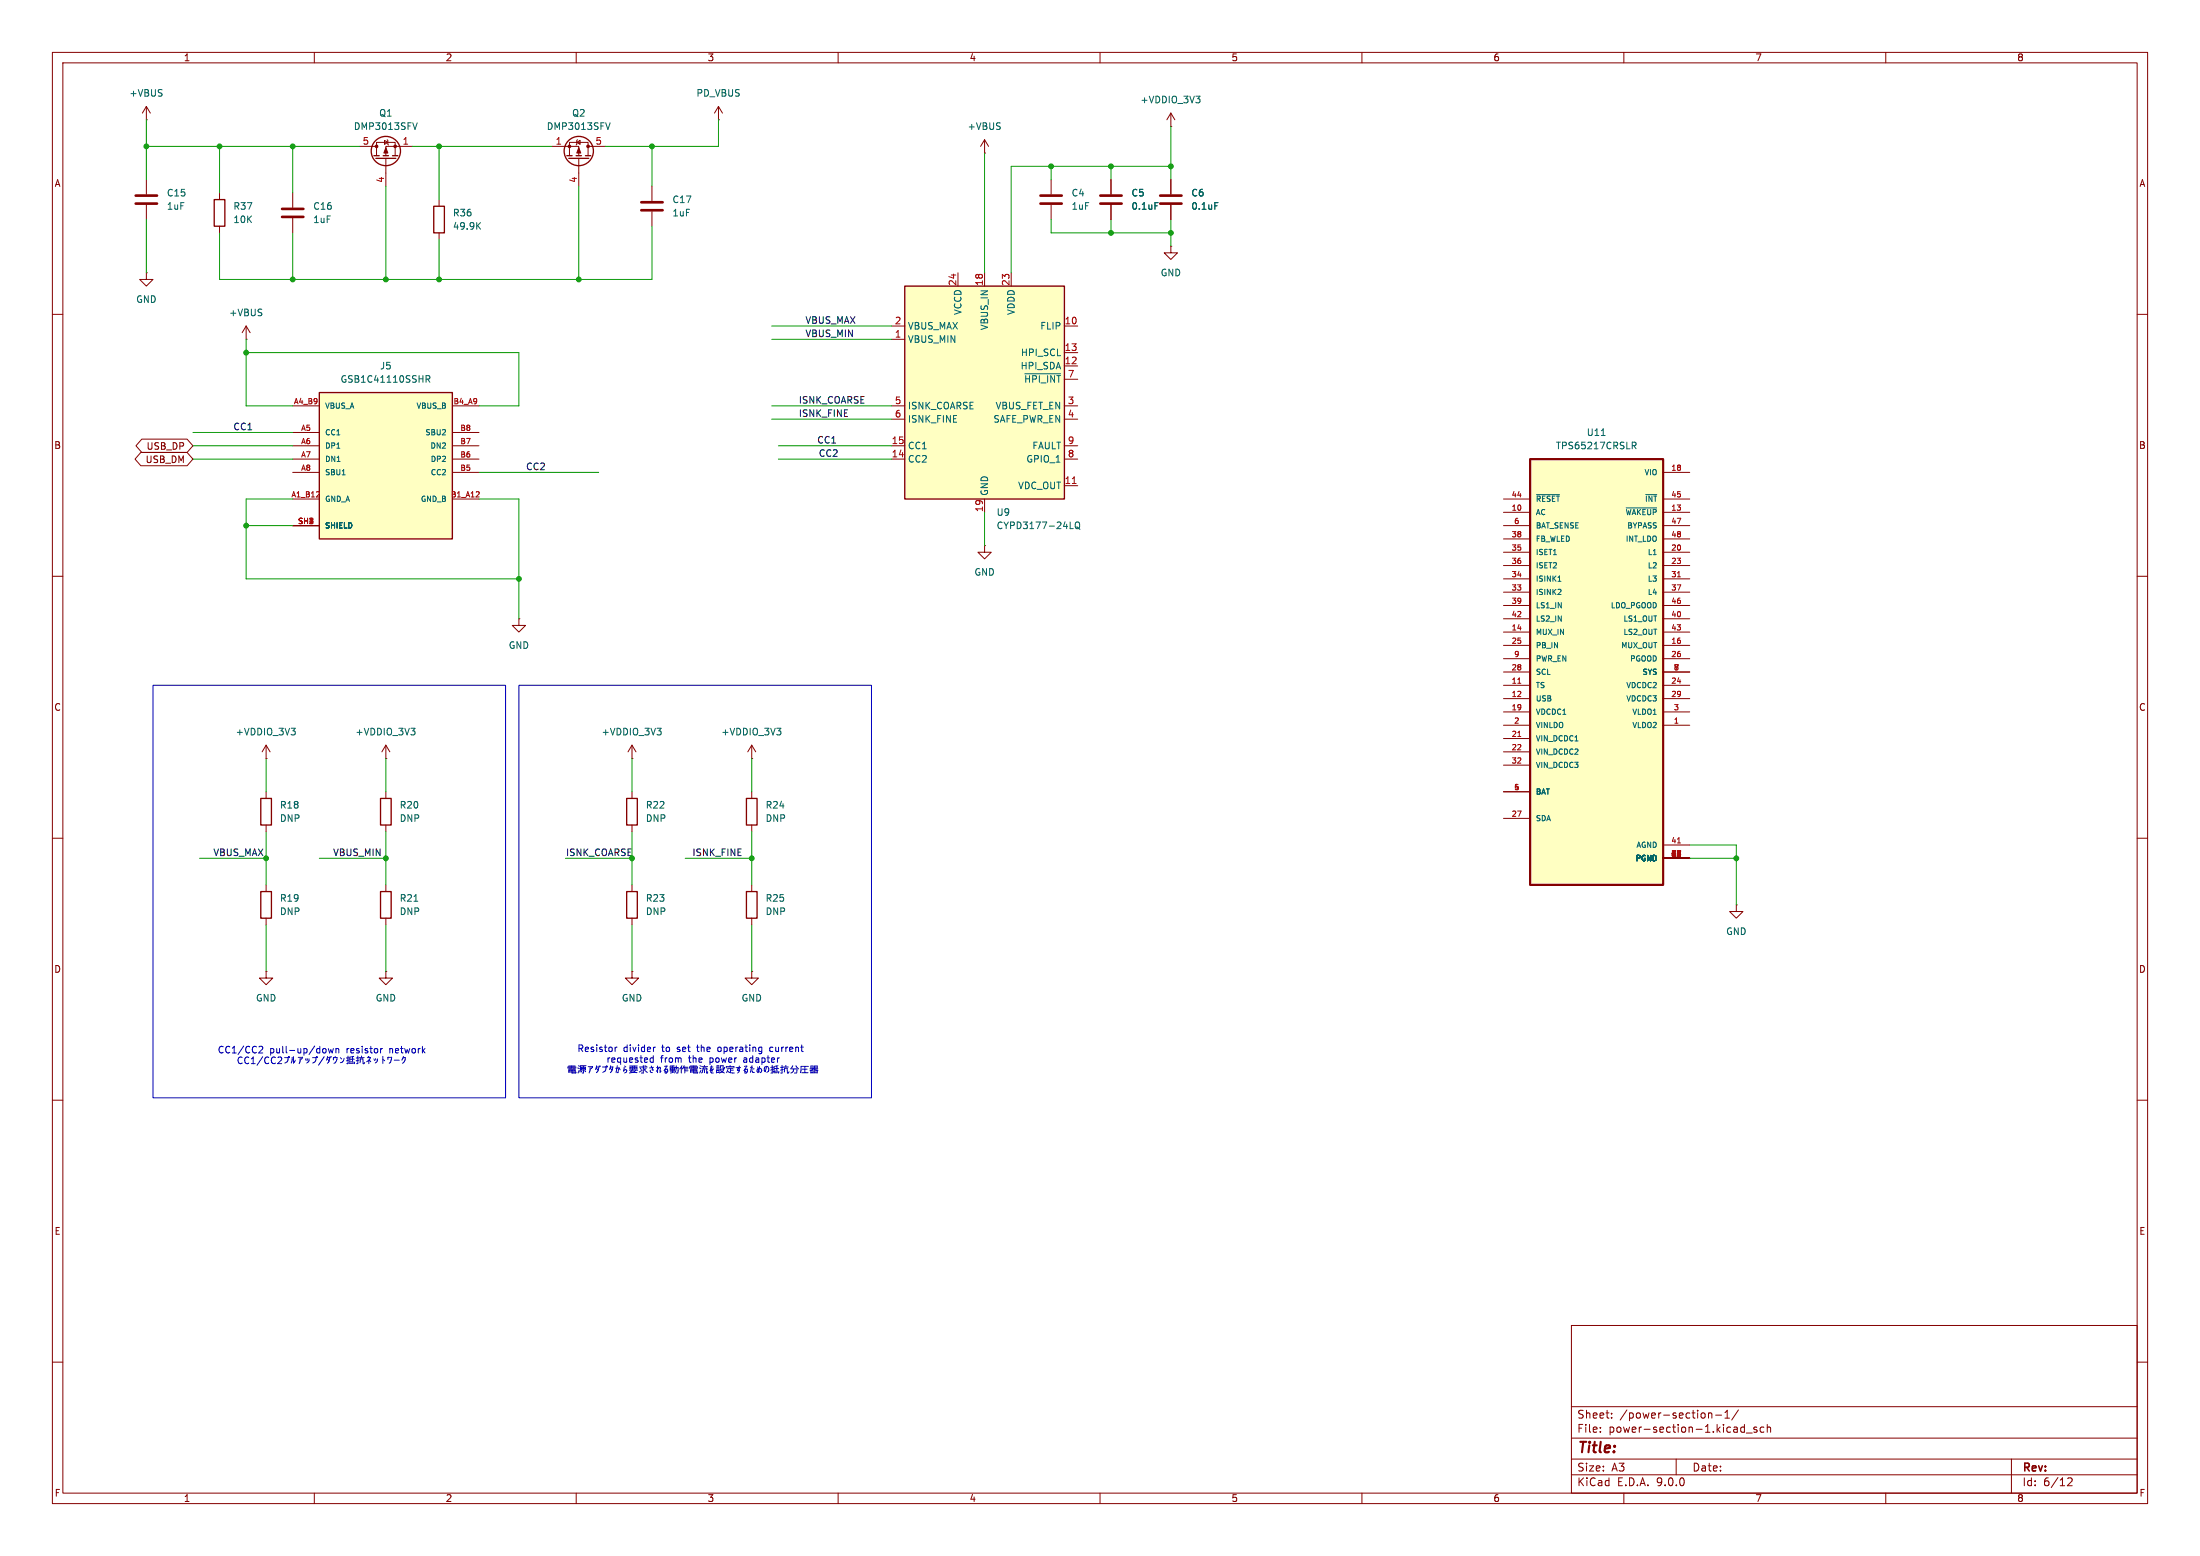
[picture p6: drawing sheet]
<svg xmlns="http://www.w3.org/2000/svg" width="420mm" height="297mm" viewBox="0 0 420 297" stroke-linecap="round" stroke-linejoin="round" font-family="sans-serif">
<g fill="none" stroke="#840000" stroke-width=".19">
<path d="M10 10h400v277h-400zM12 12h396v273h-396zM60 10v2M110 10v2M160 10v2M210 10v2M260 10v2M310 10v2M360 10v2M55.9 36.8v2.8M27.9 52.1v1.2h1.3l-1.3 1.3-1.2-1.3h1.2M27.9 52.1h.1"/>
<path d="M55.9 41.7v2.8M10 60h2M408 60h2M10 110h2M408 110h2M10 160h2M50.8 144.8h.1M50.8 142.2v2.6M50.8 151.1v1.3M50.8 157.5v1.3M50.8 142.2l-.8 1.3M50.8 142.2l.8 1.3"/>
<path d="M73.7 144.8h.1M73.7 142.2l-.8 1.3M73.7 142.2l.7 1.3M73.7 142.2v2.6M73.7 151.1v1.3M73.7 157.5v1.3M408 160h2M50.8 168.9v1.3M50.8 175.3v1.2M73.7 168.9v1.3M73.7 175.3v1.2M50.8 185.4v1.3h1.3l-1.3 1.3-1.3-1.3h1.3"/>
<path d="M50.8 185.4h.1M73.7 185.4v1.3h1.2l-1.2 1.3-1.3-1.3h1.3M73.7 185.4h.1M10 210h2M408 210h2M300 253h108v32h-108zM10 260h2M300 278.5h108M300 274.5h108M300 268.5h108M305.5 273.2v.2M305.5 272.5v.1"/>
<path d="M307.7 270.5v.2M307.7 269.8v.1M320 278.5v3M326.2 269.7v1M326.2 269.8l.2-.1 .3 .1 .1 .9M327.5 270.1h1.2M329.3 270.7h.9M329.3 269.6l.4-.4v1.5M331.9 269.1l-1.3 1.9M332.4 273.2l.2 .2 .4-.1M333 271.9v1.5M333 272.5l-.4-.1-.2 .1"/>
<path d="M333.4 273.5h1.1M335.4 272.5l-.4-.1-.2 .2 .1 .2 .5 .2v.3h-.6M336.7 272.5l-.4-.1-.3 .3 .2 .6h.5M337.4 272.5l.2-.1 .3 .1 .1 .9M337.4 271.9v1.5M384 278.5v6.5M408 260h2M60 285v2M110 285v2M160 285v2M210 285v2M260 285v2"/>
<path d="M300 281.5h108M310 285v2M360 285v2M394.7 282.2l.6-.1 .2 .1 .1 .3-.9 1.1h.9"/>
</g>
<path d="M49.8 152.4h2v5.1h-2zM72.6 152.4h2.1v5.1h-2.1zM49.8 170.2h2v5.1h-2zM72.6 170.2h2.1v5.1h-2.1z" fill="none" stroke="#840000" stroke-width=".25"/>
<path d="M55.6 139h.8l-.5 .5M56.1 139.5l.3 .2v.3l-.3 .3M78.4 139h.8l-.4 .5M79 139.5l.2 .2v.3l-.2 .3M79 172h.8" fill="none" stroke="#006464" stroke-width=".19"/>
<path d="M53.8 39.9h4.1M53.8 41.4h4.1" fill="none" stroke="#840000" stroke-width=".51"/>
<path d="M292.1 87.6h25.4v81.3h-25.4z" fill="#ffffc2"/>
<path d="M292.1 87.6h25.4v81.3h-25.4z" fill="none" stroke="#840000" stroke-width=".41"/>
<g fill="none" stroke="#840000" stroke-width=".19">
<path d="M27.9 34.3v2.8M27.9 39.1v2.8M41.9 36.8v1.3M68.6 27.9h3.3M71.9 29.7v-2.5h3.5v2.5M73.4 26.8l.6 .4-.6 .4zM73.7 30.2v5.4M73.9 26.7l.3 1M78.7 27.9h-5v1.8M83.8 38.1v1.3M188 29.2h.1M188 26.7l-.8 1.2"/>
<path d="M188 26.7l.7 1.2M188 26.7v2.5M200.7 34.3v2.8M200.7 39.1v2.8M212.1 34.3v2.8M212.1 39.1v2.8M223.5 24.1h.1M223.5 21.6v2.5M223.5 34.3v2.8M223.5 39.1v2.8M223.5 21.6l-.7 1.3M223.5 21.6l.8 1.3"/>
<path d="M41.9 43.2v1.3M83.8 44.5v1.2M223.5 47v1.3h1.3l-1.3 1.2-1.3-1.2h1.3M223.5 47h.1M47 64.8h.1M47 62.2l-.8 1.3M47 62.2l.8 1.3M47 62.2v2.6M287 95.3h5.1M287 97.8h5.1M317.5 95.3h5.1M317.5 97.8h5.1"/>
<path d="M317.5 90.2h5.1M287 100.3h5.1M287 102.9h5.1M287 105.4h5.1M287 108h5.1M287 110.5h5.1M287 113h5.1M287 115.6h5.1M287 118.1h5.1M317.5 100.3h5.1M317.5 102.9h5.1M317.5 105.4h5.1"/>
<path d="M317.5 108h5.1M317.5 110.5h5.1M317.5 113h5.1M317.5 115.6h5.1M317.5 118.1h5.1M287 120.7h5.1M287 123.2h5.1M287 125.7h5.1M287 128.3h5.1M287 130.8h5.1M287 133.4h5.1M287 135.9h5.1"/>
<path d="M287 138.4h5.1M317.5 120.7h5.1M317.5 123.2h5.1M317.5 125.7h5.1M317.5 128.3h5.1M317.5 130.8h5.1M317.5 133.4h5.1M317.5 135.9h5.1M317.5 138.4h5.1M287 141h5.1M287 143.5h5.1M287 146.1h5.1"/>
<path d="M287 151.1h5.1M287 156.2h5.1M317.5 161.3h5.1M317.5 163.8h5.1M331.5 172.7v1.3h1.2l-1.2 1.3-1.3-1.3h1.3M331.5 172.7h.1M143.5 185.4v1.3h1.3l-1.3 1.3-1.3-1.3h1.3M143.5 185.4h.1"/>
</g>
<g fill="none" stroke="#006464" stroke-width=".19">
<path d="M228.3 18.4h.8l-.4 .4M228.8 18.8l.3 .3v.3l-.3 .2M79.6 23.4l-.4 1.3M220.5 38.7h.6M231.9 38.7h.6M91.2 43l.5 .8M91.7 42.5l-.7 .7M293.3 94.4h4.4M305.7 83.1h.7M310.4 97h5.9M311.6 84.4h.5l.2 .2-.1 .4-.6 .1M311.9 85.1l.4 .6"/>
<path d="M314.2 94.4h2.1M297.4 111h.6"/>
</g>
<path d="M320.2 110.1h.6M289.8 130.4h.5M289.8 140.6h.5M320.2 160.9h.6" fill="none" stroke="#a90000" stroke-width=".19"/>
<path d="M25.9 37.3h4.1M25.9 38.9h4.1M198.6 37.3h4.1M198.6 38.9h4.1M210.1 37.3h4M210.1 38.9h4M221.5 37.3h4.1M221.5 38.9h4.1" fill="none" stroke="#840000" stroke-width=".51"/>
<g fill="none" stroke="#840000" stroke-width=".25">
<path d="M40.9 38.1h2v5.1h-2zM71.4 29.7h1M71.8 30.2h3.8M73.2 29.7h1M74.9 29.7h1M82.8 39.4h2v5.1h-2z"/>
<circle cx="73.7" cy="28.8" r="2.79"/>
</g>
<g fill="#840000" stroke="#840000" stroke-width=".19">
<path d="M73.7 28.2l.3 1h-.7z"/>
<circle cx="71.9" cy="27.9" r=".25"/>
<circle cx="75.4" cy="27.9" r=".25"/>
</g>
<path d="M172.7 54.6h30.5v40.7h-30.5z" fill="#ffffc2"/>
<path d="M172.7 54.6h30.5v40.7h-30.5z" fill="none" stroke="#840000" stroke-width=".25"/>
<g fill="none" stroke="#840000" stroke-width=".19">
<path d="M182.9 52.1v2.5M188 52.1v2.5M193 52.1v2.5M170.2 62.2h2.5M170.2 64.8h2.5M170.2 77.5h2.5M203.2 62.2h2.5M203.2 77.5h2.5M203.2 67.3h2.5M203.2 69.9h2.5M203.2 72.4h2.5M170.2 80h2.5"/>
<path d="M170.2 85.1h2.5M170.2 87.6h2.5M188 95.3v2.5M203.2 80h2.5M203.2 85.1h2.5M203.2 87.6h2.5M203.2 92.7h2.5"/>
</g>
<path d="M195.6 71.3h6.9M205.3 99.8l.3-.2a.43 .43 0 0 1 .5 .5v.4a.42 .42 0 0 1-.4 .4 .42 .42 0 0 1-.4-.4zM204.3 100.9h.6M205.5 100.6l.4 .2M205.9 100.8l.3 .2" fill="none" stroke="#006464" stroke-width=".19"/>
<path d="M204.7 92.3h.7" fill="none" stroke="#a90000" stroke-width=".19"/>
<path d="M61 74.9h25.4v28h-25.4z" fill="#ffffc2"/>
<g fill="none" stroke="#840000" stroke-width=".25">
<path d="M108.2 29.7h1M108.6 30.2h3.8M110 29.7h1M111.8 29.7h1M61 74.9h25.4v28h-25.4zM119.6 152.4h2.1v5.1h-2.1zM142.5 152.4h2v5.1h-2zM119.6 170.2h2.1v5.1h-2.1zM142.5 170.2h2v5.1h-2z"/>
<circle cx="110.5" cy="28.8" r="2.79"/>
</g>
<g fill="none" stroke="#840000" stroke-width=".19">
<path d="M27.9 22.9h.1M27.9 20.3l-.7 1.3M27.9 20.3l.8 1.3M27.9 20.3v2.6M105.4 27.9h5.1v1.8M108.7 29.7v-2.5h3.6v2.5M110.1 27.2l.6-.4v.8zM110.2 26.7l-.2 1M110.5 30.2v5.4M112.3 27.9h3.3M124.5 35.6v2.8M137.2 22.9h.1"/>
<path d="M137.2 20.3l-.8 1.3M137.2 20.3l.7 1.3M137.2 20.3v2.6M212.1 34.3v2.8M212.1 39.1v2.8M223.5 34.3v2.8M223.5 39.1v2.8M124.5 40.4v2.8M55.9 77.5h5.1M86.4 77.5h5M26.9 86.4h8.8l1.1 1.2-1.1 1.3h-8.8l-1.1-1.3zM27.1 83.8h8.6l1.1 1.3-1.1 1.3h-8.6l-1.1-1.3z"/>
<path d="M55.9 82.6h5.1M55.9 85.1h5.1M55.9 87.6h5.1M55.9 90.2h5.1M55.9 95.3h5.1M86.4 82.6h5M86.4 85.1h5M86.4 87.6h5M86.4 90.2h5M86.4 95.3h5M55.9 100.3h5.1M99.1 118.1v1.3h1.2l-1.2 1.3-1.3-1.3h1.3"/>
<path d="M99.1 118.1h.1M188 104.1v1.3h1.2l-1.2 1.3-1.3-1.3h1.3M188 104.1h.1M120.6 144.8h.1M120.6 142.2l-.7 1.3M120.6 142.2l.8 1.3M120.6 142.2v2.6M120.6 151.1v1.3M120.6 157.5v1.3M143.5 144.8h.1M143.5 142.2l-.8 1.3M143.5 142.2l.8 1.3"/>
<path d="M143.5 142.2v2.6M143.5 151.1v1.3M143.5 157.5v1.3M120.6 168.9v1.3M120.6 175.3v1.2M143.5 168.9v1.3M143.5 175.3v1.2M120.6 185.4v1.3h1.3l-1.3 1.3-1.2-1.3h1.2M120.6 185.4h.1"/>
</g>
<path d="M116.5 23.4l-.4 1.3M220.5 38.7h.6M231.9 38.7h.6M81.3 72.4l.6-.1 .2-.2-.1-.3-.7-.1v1.3M81.6 72.4l.5 .6M65.3 90.6h.6M125.4 139h.8l-.4 .5M126 139.5l.2 .2v.3l-.2 .3M148.3 139h.8l-.4 .5M148.8 139.5l.3 .2v.3l-.3 .3" fill="none" stroke="#006464" stroke-width=".19"/>
<path d="M60.4 94.9h.6M61 93.9v.4M90.9 94.9h.6M91.4 93.9v.4" fill="none" stroke="#a90000" stroke-width=".19"/>
<path d="M122.4 38.6h4.1M122.4 40.1h4.1" fill="none" stroke="#840000" stroke-width=".51"/>
<g fill="#840000" stroke="#840000" stroke-width=".19">
<path d="M110.5 28.2l.4 1h-.8z"/>
<circle cx="112.3" cy="27.9" r=".25"/>
<circle cx="108.7" cy="27.9" r=".25"/>
</g>
<g fill="none" stroke="#009600" stroke-width=".19">
<path d="M27.9 27.9h40.7M27.9 22.9v11.4M41.9 27.9v8.9M55.9 27.9v8.9M73.7 35.6v17.7M78.7 27.9h26.7M83.8 27.9v10.2M110.5 35.6v17.7M124.5 27.9v7.7M137.2 22.9v5h-21.6M188 29.2v22.9M200.7 31.8v2.5"/>
<path d="M212.1 31.8v2.5M223.5 31.8h-30.5v20.3M223.5 24.1v10.2M27.9 41.9v10.2M55.9 44.5v8.8M83.8 45.7v7.6M124.5 43.2v10.1h-82.6v-8.8M200.7 41.9v2.6h22.8M212.1 41.9v2.6M223.5 41.9v5.1M47 64.8v12.7h8.9M47 67.3h52.1v10.2h-7.7"/>
<path d="M147.3 77.5h22.9M147.3 62.2h22.9M147.3 64.8h22.9M36.8 82.6h19.1M36.8 85.1h19.1M36.8 87.6h19.1M55.9 95.3h-8.9v15.2h52.1M91.4 95.3h7.7v22.8M91.4 90.2h22.9M147.3 80h22.9M148.6 85.1h21.6M148.6 87.6h21.6"/>
<path d="M188 97.8v6.3M47 100.3h8.9M50.8 144.8v6.3M50.8 158.8v10.1M73.7 144.8v6.3M73.7 158.8v10.1M120.6 144.8v6.3M120.6 158.8v10.1M143.5 144.8v6.3M143.5 158.8v10.1M38.1 163.8h12.7M50.8 176.5v8.9"/>
<path d="M61 163.8h12.7M73.7 176.5v8.9M107.9 163.8h12.7M120.6 176.5v8.9M130.8 163.8h12.7M143.5 176.5v8.9M322.6 163.8h8.9M322.6 161.3h8.9v11.4"/>
</g>
<g fill="none" stroke="#0000c2" stroke-width=".19">
<path d="M29.2 130.8h67.3v78.8h-67.3zM99.1 130.8h67.3v78.8h-67.3zM49.5 199.8l.4-.1 .3 .4-.8 .9h.8M117.4 199.9v.8M117.8 199.9l-.4 .2M125.1 199.9l-.3 .1M137.1 199.9l-.1 .2 .1 .6M147.4 199.9h-.3l-.2 .2 .1 .5 .4 .1M45.7 201.8a.61 .61 0 0 0-.3 .8 .61 .61 0 0 0 .8 .3M47 201.8a.61 .61 0 0 0-.3 .8 .61 .61 0 0 0 .8 .3M48 203h.7M48 202.1l.3-.3v1.2"/>
<path d="M50.2 201.7l-1.1 1.6M51.1 201.8a.61 .61 0 0 0-.6 .7 .61 .61 0 0 0 .7 .5l.1-.1M51.9 202.1a.57 .57 0 0 0 0 .7 .57 .57 0 0 0 .7 .1M53.8 202.1l-.8 .9h.8M55 202.2a.74 .74 0 0 1-.6 .7M55.8 201.8l-.2 1.1M56 201.7v1.2l.4-.5M57.3 202l-.2 1M58.3 202.1l.1 .3M58.6 202.1l.1 .3M59 202.1a.65 .65 0 0 1-.4 .8M60.3 202.2a.74 .74 0 0 1-.6 .7"/>
<path d="M61.8 200.1l.3 .1 .2 .2-.1 .5-.4 .1M61.9 201.7l-1.1 1.6M62.5 202.1l.3 .4M62.6 201.6l-.3 .8M62.6 201.9h.4l-.2 .7-.3 .4M62.7 200.1l.2 .9 .3-.6 .2 .6 .2-.9M63 201.7l.1 .1M63.2 201.6l.1 .2M63.6 202.3v-.4h.8l-.3 .8-.3 .3M64 201.6v.3M64.1 200.3l.2-.2 .3 .1 .1 .8M64.1 200.1v.9"/>
<path d="M65 201.9l.2 .2M65.7 202a.84 .84 0 0 1-.7 .8M66.1 201.9h.6M66.4 201.6v1.4h-.2M66.7 203h.6M66.7 202.3l-.6 .2M66.8 202.2h.8M66.8 201.8v.9M67.2 202.7h-.6M67.3 201.7l.1 1.1M67.7 202.7l-.1 .3h-.1M68 201.9h.5"/>
<path d="M68.3 201.6v1.4h-.2M68.5 202.4l-.5 .1M69.6 202.8l-.1 .2h-.2v-.9h-.5l-.1 .7M70.4 202.4v.6M70.5 202.4l.3 .3M70.7 201.9l-.2 .4-.5 .4M71.4 202.1l.1 .3M71.7 202.1v.3M72.1 202.1a.65 .65 0 0 1-.5 .8M73 200.1l-.3 .3M73.1 202.2l.3 .3M73.1 201.6v1.4"/>
<path d="M74 202.2v-.4h.8a1.15 1.15 0 0 1-.5 1.2M75.3 202.4h.9M77 201.6l-.3 .8M77.4 201.9l-.1 .5-.5 .6M108.4 203.9v-.2h1.5v.2M108.5 203.5h1.3M108.5 204h.5M108.6 204.6h1.2v-.4h-1.2v.5M108.6 204.4h1.2M108.6 203.8h.4M109.1 203.5v.6M109.2 204.2v.6h.7l.1-.2"/>
<path d="M109.3 204h.5M109.3 203.8h.4M110.3 203.8l.3 .2M110.4 203.4l.3 .1M110.6 204.3l-.2 .5M111 203.7h.7v.5h-.7zM111 204h.7M111.1 204.4l-.1 .2M111.4 204.2v.6h-.3M111.4 203.5l-.1 .2M111.6 204.4l.2 .2M111.9 203.4h-1.1l-.1 1.2"/>
<path d="M112.3 203.6h.8l-.3 .4M112.6 203.8l-.1 1M113.9 203.9l.3 .4M113.9 203.7h.4l-.1 .7-.3 .4M113.9 203.4l-.2 .7M114.3 203.5l.2 .1M114.5 203.4l.1 .1M115 203.7h.7M115.7 204a.74 .74 0 0 1-.6 .7M116.5 203.9l-.2 .2M116.5 203.9l.3 .4M116.9 203.9l-.1 .5-.3 .4"/>
<path d="M117.8 203.4l-.2 1.4M118 203.8l.1 .3-.1 .7-.2-.1M118.2 203.7l.2 .5M119.2 203.7l-.1 .7 .4-.3 .2 .2-.1 .3-.4 .2M120.1 204.3h1.6M120.8 204.1l-.4 .5 1.2 .2M121.4 204.3l-.5 .4-.8 .1M122.2 203.8l.2 .3M122.6 204.3l-.6 .3M122.8 203.4v1.4h-.4M122.8 203.7l.3 .5 .5 .5M123.4 204l-.3 .1"/>
<path d="M124.1 204.3l.2 .4 .3 .1M124.3 203.5l.4 .8-.3-.1M124.7 201.5v1.3M124.7 202l-.3-.1-.3 .3 .1 .5h.5M124.7 203.7l-.7 .1M125.3 203.8h.2M125.5 203.5v1.3M126.2 204.4l-.2 .3 .1-.8-.1-.2h-.2l-.5 .8M127.3 203.5l-.5 .8 .3-.2h.3l.1 .5-.3 .2h-.2l-.1-.2 .1-.2 .3 .3M127.9 203.8h.8v.5h-.8zM127.9 204.1h.8M127.9 204.4h.8"/>
<path d="M128.4 203.5v1.2M128.6 204.7l-.6 .1M128.8 203.8h.7l-.1 1M129.1 204.8h.2M129.1 203.4v.6l-.3 .8M130.1 203.7v1.1M130.2 203.4l-.4 .6M130.5 203.7h.8M130.6 203.4l-.4 .6M130.7 204h.6M130.7 204.4h.6M130.7 203.7v1.1"/>
<path d="M131.6 203.7v.2M131.8 204h.4M131.8 204.6h1.2v-.4h-1.2v.5M131.8 204.4h1.2M131.8 203.8h.4M132.4 203.5v.6M132.4 204.2v.6h.8v-.2M132.5 204h.5M132.5 203.8h.5M133.2 203.7v.2M133.5 203.8l.3 .2M133.8 204.3l-.2 .5"/>
<path d="M134 203.6h1.1M134.1 204h.9M134.2 204.2l-.3 .6M134.5 204.1v.7M134.5 203.6l-.3 .4M134.7 203.8l.3 .3M134.9 204.1v.7h.2v-.2M135.9 203.4l-.3 .9 .2-.3 .2 .4M136.2 204l-.5 .4 .2 .4h.3M136.8 204.1h.5M136.8 204.7h.5v-.4h-.5v.5M137.4 204.1h.8l-.4 .5-.5 .2"/>
<path d="M137.6 204.1l.3 .5 .4 .2M138.9 204.4l.3 .3 1 .1M139 204.1l-.3 .7M139.4 203.9v.9M139.5 204.3h.5M140.5 203.8h.9M140.9 204l-.1 .3 .3-.1M141 204l.1 .1M141.1 203.5v.8l-.3 .5M142.6 203.5l-.6 .8 .3-.2h.3l.1 .5-.2 .2h-.3v-.2l.1-.2 .2 .3M143.6 204.3l.1 .4h.3M143.6 203.4l-.3 1.3"/>
<path d="M144.6 203.7l.3 .9M145 203.5l-.1 1-.2 .3-.2-.5 .3-.3M145.2 204l.2 .3v.3l-.3 .2M146.3 203.6l-.2 1-.2-.2v-.5M146.8 203.9l-.1 .6-.3 .2M147.4 203.4v1.4h-.2M147.7 204.8h.6M147.7 204.1l-.6 .2M147.8 203.5v1M148.2 204.4l-.6 .1M148.3 204l.1 .6M148.7 204.5l-.1 .3h-.1"/>
<path d="M149 203.7h.5M149.3 203.4v1.4h-.2M149.5 204.1l-.5 .2M149.6 203.7h.9M150 203.4v.2M150.6 204.6l-.1 .2h-.2v-.9h-.5l-.1 .7M151.1 204h1v.8M151.4 203.4l-.5 .6M151.5 204l-.1 .5-.4 .3M151.7 204.8h.3M152 203.4l.4 .6M153 204.8h1.3"/>
<path d="M153.2 204.1h.9M153.7 203.7v1.1M154.3 203.5h-1.4l-.1 1.3M154.6 204h1.5M154.8 203.9v-.4h.4v.4M154.8 204.8v-.4h.4v.4M154.8 203.8h.4M154.8 204.8h.4M155.3 204l.8 .3M155.3 203.9l-.7 .5M155.5 203.9v-.4h.5v.4M155.5 204.8v-.4h.5v.4"/>
<path d="M155.5 203.8h.5M155.5 204.8h.5"/>
</g>
<g fill="#009600" stroke="#009600" stroke-width=".19">
<circle cx="99.1" cy="110.5" r=".46"/>
<circle cx="47" cy="100.3" r=".46"/>
<circle cx="50.8" cy="163.8" r=".46"/>
<circle cx="73.7" cy="163.8" r=".46"/>
<circle cx="223.5" cy="44.5" r=".46"/>
<circle cx="331.5" cy="163.8" r=".46"/>
<circle cx="200.7" cy="31.8" r=".46"/>
<circle cx="223.5" cy="31.8" r=".46"/>
<circle cx="212.1" cy="31.8" r=".46"/>
<circle cx="73.7" cy="53.3" r=".46"/>
<circle cx="55.9" cy="27.9" r=".46"/>
<circle cx="55.9" cy="53.3" r=".46"/>
<circle cx="83.8" cy="53.3" r=".46"/>
<circle cx="47" cy="67.3" r=".46"/>
<circle cx="41.9" cy="27.9" r=".46"/>
<circle cx="27.9" cy="27.9" r=".46"/>
<circle cx="83.8" cy="27.9" r=".46"/>
<circle cx="143.5" cy="163.8" r=".46"/>
<circle cx="120.6" cy="163.8" r=".46"/>
<circle cx="110.5" cy="53.3" r=".46"/>
<circle cx="124.5" cy="27.9" r=".46"/>
<circle cx="212.1" cy="44.5" r=".46"/>
</g>
<text font-size="2.8" fill="#840000" x="301" y="277.9">Title:</text>
<g font-size="2.1" fill="#840000">
<text x="301" y="273.7">File:</text>
<text x="301" y="271">Sheet:</text>
<text x="307.1" y="273.7">power-section-1.kicad_sch</text>
<text x="309.2" y="271">/power-section-1/</text>
<text x="301" y="281.1">Size:</text>
<text x="307.6" y="281.1">A3</text>
<text x="323" y="281.1">Date:</text>
<text x="386" y="281.3">Rev:</text>
<text x="301" y="283.9">KiCad</text>
<text x="308.7" y="283.9">E.D.A.</text>
<text x="316.3" y="283.9">9.0.0</text>
<text x="386" y="283.9">Id:</text>
<text x="390.1" y="283.9">6/12</text>
</g>
<g font-size="1.8" fill="#840000">
<text x="35" y="11.9">1</text>
<text x="85" y="11.9">2</text>
<text x="135" y="11.9">3</text>
<text x="185" y="11.9">4</text>
<text x="235" y="11.9">5</text>
<text x="285" y="11.9">6</text>
<text x="335" y="11.9">7</text>
<text x="385" y="11.9">8</text>
<text x="10.3" y="35.9">A</text>
<text x="408.3" y="35.9">A</text>
<text x="10.3" y="85.9">B</text>
<text x="27.7" y="88.6">USB_DM</text>
<text x="27.9" y="86">USB_DP</text>
<text x="408.2" y="85.9">B</text>
<text x="10.3" y="135.9">C</text>
<text x="408.2" y="135.9">C</text>
<text x="10.3" y="185.9">D</text>
<text x="408.2" y="185.9">D</text>
<text x="10.3" y="235.9">E</text>
<text x="408.3" y="235.9">E</text>
<text x="10.3" y="285.9">F</text>
<text x="35" y="286.9">1</text>
<text x="85" y="286.9">2</text>
<text x="135" y="286.9">3</text>
<text x="185" y="286.9">4</text>
<text x="235" y="286.9">5</text>
<text x="285" y="286.9">6</text>
<text x="335" y="286.9">7</text>
<text x="385" y="286.9">8</text>
<text x="408.3" y="285.9">F</text>
</g>
<g font-size="1.8" fill="#006464">
<text x="24.6" y="18.6">+VBUS</text>
<text x="72.3" y="22.5">Q1</text>
<text x="109.1" y="22.5">Q2</text>
<text x="132.9" y="18.6">PD_VBUS</text>
<text x="217.6" y="19.9">+VDDIO_3V3</text>
<text x="67.5" y="25">DMP3013SFV</text>
<text x="104.3" y="25">DMP3013SFV</text>
<text x="184.6" y="25">+VBUS</text>
<text x="31.8" y="40.2">1uF</text>
<text x="31.8" y="37.7">C15</text>
<text x="44.5" y="40.2">R37</text>
<text x="59.7" y="40.2">C16</text>
<text x="86.4" y="41.5">R36</text>
<text x="128.3" y="41.5">1uF</text>
<text x="128.3" y="39">C17</text>
<text x="204.5" y="37.7">C4</text>
<text x="204.5" y="40.2">1uF</text>
<text x="215.9" y="37.7">C5</text>
<text x="215.9" y="40.2">0.1uF</text>
<text x="227.3" y="37.7">C6</text>
<text x="227.3" y="40.2">0.1uF</text>
<text x="44.5" y="42.8">10K</text>
<text x="59.7" y="42.8">1uF</text>
<text x="86.4" y="44">49.9K</text>
<text x="221.5" y="52.9">GND</text>
<text x="25.9" y="58">GND</text>
<text x="43.7" y="60.6">+VBUS</text>
<text x="173.2" y="63.1">VBUS_MAX</text>
<text x="173.2" y="65.6">VBUS_MIN</text>
<text x="183.7" y="60.2" transform="rotate(-90 183.7 60.2)">VCCD</text>
<text x="188.8" y="63.1" transform="rotate(-90 188.8 63.1)">VBUS_IN</text>
<text x="193.9" y="60.2" transform="rotate(-90 193.9 60.2)">VDDD</text>
<text x="198.5" y="63.1">FLIP</text>
<text x="72.5" y="70.7">J5</text>
<text x="194.7" y="70.7">HPI_SDA</text>
<text x="194.8" y="68.2">HPI_SCL</text>
<text x="64.9" y="73.3">GSB1C41110SSHR</text>
<text x="195.4" y="73.3">~{HPI_INT}</text>
<text x="173.2" y="78.3">ISNK_COARSE</text>
<text x="173.2" y="80.9">ISNK_FINE</text>
<text x="189.5" y="80.9">SAFE_PWR_EN</text>
<text x="190" y="78.3">VBUS_FET_EN</text>
<text x="302.8" y="83.4">U11</text>
<text x="173.2" y="86">CC1</text>
<text x="173.2" y="88.5">CC2</text>
<text x="195.8" y="88.5">GPIO_1</text>
<text x="197" y="86">FAULT</text>
<text x="296.9" y="86">TPS65217CRSLR</text>
<text x="188.8" y="94.7" transform="rotate(-90 188.8 94.7)">GND</text>
<text x="194.3" y="93.6">VDC_OUT</text>
<text x="190.2" y="98.7">U9</text>
<text x="190.2" y="101.2">CYPD3177-24LQ</text>
<text x="185.9" y="110.1">GND</text>
<text x="97" y="124.1">GND</text>
<text x="44.9" y="140.6">+VDDIO_3V3</text>
<text x="67.8" y="140.6">+VDDIO_3V3</text>
<text x="114.7" y="140.6">+VDDIO_3V3</text>
<text x="137.6" y="140.6">+VDDIO_3V3</text>
<text x="53.3" y="154.5">R18</text>
<text x="76.2" y="154.5">R20</text>
<text x="123.2" y="154.5">R22</text>
<text x="146.1" y="154.5">R24</text>
<text x="53.3" y="157.1">DNP</text>
<text x="76.2" y="157.1">DNP</text>
<text x="123.2" y="157.1">DNP</text>
<text x="146.1" y="157.1">DNP</text>
<text x="53.3" y="172.3">R19</text>
<text x="76.2" y="172.3">R21</text>
<text x="123.2" y="172.3">R23</text>
<text x="146.1" y="172.3">R25</text>
<text x="53.3" y="174.9">DNP</text>
<text x="76.2" y="174.9">DNP</text>
<text x="123.2" y="174.9">DNP</text>
<text x="146.1" y="174.9">DNP</text>
<text x="329.4" y="178.7">GND</text>
<text x="48.8" y="191.4">GND</text>
<text x="71.6" y="191.4">GND</text>
<text x="118.6" y="191.4">GND</text>
<text x="141.5" y="191.4">GND</text>
</g>
<g font-size="1.8" fill="#a90000">
<text x="69.1" y="27.7">5</text>
<text x="76.8" y="27.7">1</text>
<text x="106" y="27.7">1</text>
<text x="113.6" y="27.7">5</text>
<text x="73.4" y="35" transform="rotate(-90 73.4 35)">4</text>
<text x="110.2" y="35" transform="rotate(-90 110.2 35)">4</text>
<text x="182.6" y="54.7" transform="rotate(-90 182.6 54.7)">24</text>
<text x="187.7" y="54.7" transform="rotate(-90 187.7 54.7)">18</text>
<text x="192.8" y="54.7" transform="rotate(-90 192.8 54.7)">23</text>
<text x="170.7" y="62">2</text>
<text x="170.7" y="64.5">1</text>
<text x="203.2" y="62">10</text>
<text x="203.2" y="67.1">13</text>
<text x="203.2" y="69.6">12</text>
<text x="170.7" y="77.2">5</text>
<text x="203.8" y="72.1">7</text>
<text x="203.8" y="77.2">3</text>
<text x="170.7" y="79.8">6</text>
<text x="203.8" y="79.8">4</text>
<text x="170.1" y="84.8">15</text>
<text x="170.1" y="87.4">14</text>
<text x="203.8" y="84.8">9</text>
<text x="203.8" y="87.4">8</text>
<text x="203.2" y="92.5">11</text>
<text x="187.7" y="97.8" transform="rotate(-90 187.7 97.8)">19</text>
</g>
<g font-size="1.8" fill="#0f0f0f">
<text x="153.7" y="64.4">VBUS_MIN</text>
<text x="153.7" y="61.9">VBUS_MAX</text>
<text x="152.4" y="77.1">ISNK_COARSE</text>
<text x="44.4" y="82.2">CC1</text>
<text x="152.4" y="79.7">ISNK_FINE</text>
<text x="100.3" y="89.8">CC2</text>
<text x="156.1" y="84.7">CC1</text>
<text x="156.2" y="87.3">CC2</text>
<text x="40.6" y="163.5">VBUS_MAX</text>
<text x="63.5" y="163.5">VBUS_MIN</text>
<text x="107.9" y="163.5">ISNK_COARSE</text>
<text x="132.1" y="163.5">ISNK_FINE</text>
</g>
<g font-size="1.8" fill="#0000c2">
<text x="41.5" y="201.3">CC1/CC2</text>
<text x="51.5" y="201.3">pull-up/down</text>
<text x="66.2" y="201.3">resistor</text>
<text x="74.6" y="201.3">network</text>
<text x="110.1" y="201">Resistor</text>
<text x="115.7" y="203.1">requested</text>
<text x="119" y="201">divider</text>
<text x="126.1" y="203.1">from</text>
<text x="126.5" y="201">to</text>
<text x="129.5" y="201">set</text>
<text x="131.6" y="203.1">the</text>
<text x="133.6" y="201">the</text>
<text x="135.7" y="203.1">power</text>
<text x="137.7" y="201">operating</text>
<text x="142.4" y="203.1">adapter</text>
<text x="147.8" y="201">current</text>
</g>
<g font-size="1.4" fill="#a90000">
<text x="56" y="77.2">A4_B9</text>
<text x="86.5" y="77.2">B4_A9</text>
<text x="57.4" y="82.3">A5</text>
<text x="87.8" y="82.3">B8</text>
<text x="57.4" y="84.8">A6</text>
<text x="57.4" y="87.4">A7</text>
<text x="57.4" y="89.9">A8</text>
<text x="87.8" y="84.8">B7</text>
<text x="87.8" y="87.4">B6</text>
<text x="87.8" y="89.9">B5</text>
<text x="318.9" y="89.9">18</text>
<text x="55.5" y="95">A1_B12</text>
<text x="86" y="95">B1_A12</text>
<text x="288.5" y="95">44</text>
<text x="318.9" y="95">45</text>
<text x="56.8" y="100.1">SH1</text>
<text x="58.8" y="100.1">2</text>
<text x="288.5" y="97.5">10</text>
<text x="288.9" y="100.1">6</text>
<text x="318.9" y="97.5">13</text>
<text x="318.9" y="100.1">47</text>
<text x="288.5" y="102.6">38</text>
<text x="288.5" y="105.2">35</text>
<text x="288.5" y="107.7">36</text>
<text x="318.9" y="102.6">48</text>
<text x="318.9" y="105.2">20</text>
<text x="318.9" y="107.7">23</text>
<text x="288.5" y="110.2">34</text>
<text x="288.5" y="112.8">33</text>
<text x="318.9" y="110.2">31</text>
<text x="318.9" y="112.8">37</text>
<text x="288.5" y="115.3">39</text>
<text x="288.5" y="117.9">42</text>
<text x="318.9" y="115.3">46</text>
<text x="318.9" y="117.9">40</text>
<text x="288.5" y="120.4">14</text>
<text x="288.5" y="122.9">25</text>
<text x="288.9" y="125.5">9</text>
<text x="318.9" y="120.4">43</text>
<text x="318.9" y="122.9">16</text>
<text x="318.9" y="125.5">26</text>
<text x="288.5" y="128">28</text>
<text x="288.5" y="130.6">11</text>
<text x="318.9" y="130.6">24</text>
<text x="319.4" y="128">7</text>
<text x="288.5" y="133.1">12</text>
<text x="288.5" y="135.6">19</text>
<text x="318.9" y="133.1">29</text>
<text x="319.4" y="135.6">3</text>
<text x="288.5" y="140.7">21</text>
<text x="288.5" y="143.3">22</text>
<text x="288.9" y="138.2">2</text>
<text x="319.4" y="138.2">1</text>
<text x="288.5" y="145.8">32</text>
<text x="288.5" y="156">27</text>
<text x="288.9" y="150.9">5</text>
<text x="318.9" y="161">41</text>
<text x="318.9" y="163.6">51</text>
<text x="319.7" y="163.6">7</text>
<text x="319.7" y="163.6">1</text>
</g>
<g font-size="1.4" fill="#006464">
<text x="62" y="78.2">VBUS_A</text>
<text x="62" y="83.3">CC1</text>
<text x="79.4" y="78.2">VBUS_B</text>
<text x="81.1" y="83.3">SBU2</text>
<text x="62" y="85.8">DP1</text>
<text x="62" y="88.4">DN1</text>
<text x="82" y="85.8">DN2</text>
<text x="82.1" y="88.4">DP2</text>
<text x="62" y="90.9">SBU1</text>
<text x="62" y="96">GND_A</text>
<text x="80.2" y="96">GND_B</text>
<text x="82.1" y="90.9">CC2</text>
<text x="293.1" y="96">~{RESET}</text>
<text x="313.8" y="90.9">VIO</text>
<text x="313.9" y="96">~{INT}</text>
<text x="62" y="101.1">SHIELD</text>
<text x="293.1" y="98.5">AC</text>
<text x="293.1" y="101.1">BAT_SENSE</text>
<text x="310.2" y="98.5">~{WAKEUP}</text>
<text x="310.5" y="101.1">BYPASS</text>
<text x="293.1" y="103.6">FB_WLED</text>
<text x="293.1" y="106.1">ISET1</text>
<text x="310.2" y="103.6">INT_LDO</text>
<text x="314.4" y="106.1">L1</text>
<text x="293.1" y="108.7">ISET2</text>
<text x="293.1" y="111.2">ISINK1</text>
<text x="293.1" y="113.8">ISINK2</text>
<text x="314.4" y="108.7">L2</text>
<text x="314.4" y="111.2">L3</text>
<text x="314.4" y="113.8">L4</text>
<text x="293.1" y="116.3">LS1_IN</text>
<text x="293.1" y="118.8">LS2_IN</text>
<text x="307.4" y="116.3">LDO_PGOOD</text>
<text x="309.8" y="118.8">LS1_OUT</text>
<text x="293.1" y="121.4">MUX_IN</text>
<text x="293.1" y="123.9">PB_IN</text>
<text x="309.4" y="123.9">MUX_OUT</text>
<text x="309.8" y="121.4">LS2_OUT</text>
<text x="293.1" y="126.5">PWR_EN</text>
<text x="293.1" y="129">SCL</text>
<text x="293.1" y="131.5">TS</text>
<text x="310.3" y="131.5">VDCDC2</text>
<text x="311.1" y="126.5">PGOOD</text>
<text x="313.4" y="129">SYS</text>
<text x="293.1" y="134.1">USB</text>
<text x="293.1" y="136.6">VDCDC1</text>
<text x="310.3" y="134.1">VDCDC3</text>
<text x="311.5" y="136.6">VLDO1</text>
<text x="293.1" y="139.2">VINLDO</text>
<text x="293.1" y="141.7">VIN_DCDC1</text>
<text x="311.5" y="139.2">VLDO2</text>
<text x="293.1" y="144.2">VIN_DCDC2</text>
<text x="293.1" y="146.8">VIN_DCDC3</text>
<text x="293.1" y="151.9">BAT</text>
<text x="293.1" y="156.9">SDA</text>
<text x="312.1" y="164.6">PGND</text>
<text x="312.3" y="162">AGND</text>
</g>
</svg>
